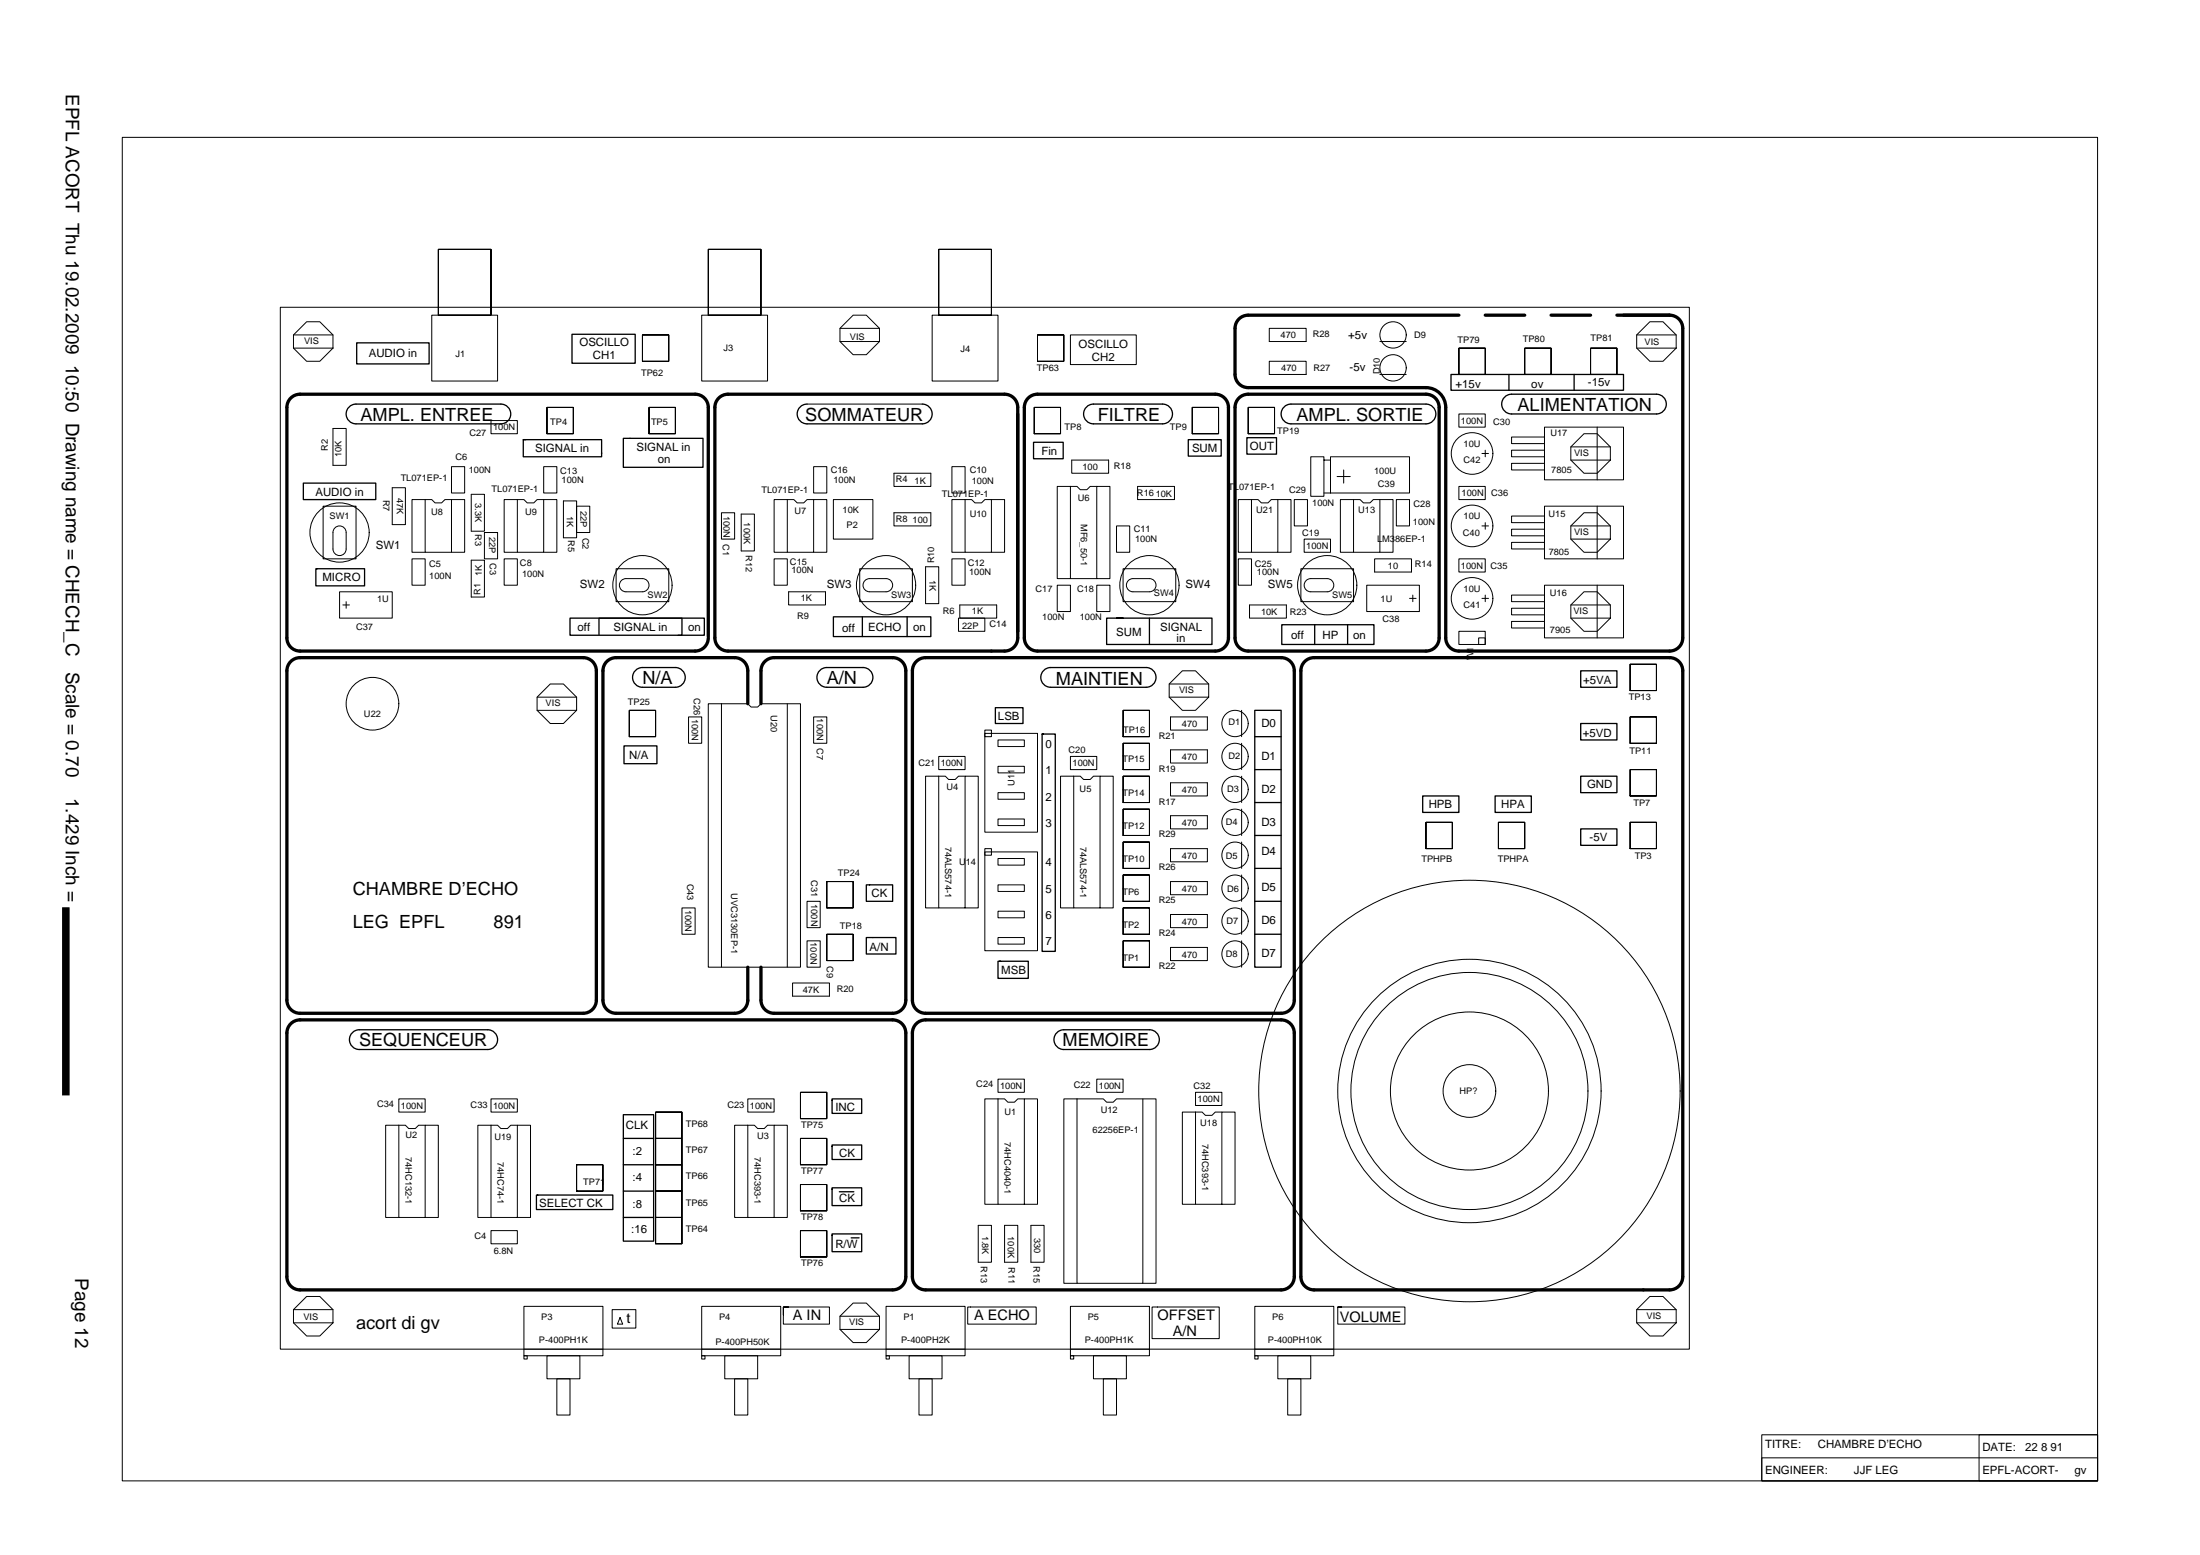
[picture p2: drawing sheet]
<svg xmlns="http://www.w3.org/2000/svg" width="297mm" height="210mm" viewBox="0 0 297 210" stroke-linecap="round" stroke-linejoin="round" font-family="sans-serif">
<path d="M8.9 122.5v25.4" fill="none" stroke="#000" stroke-width="1" stroke-linecap="butt"/>
<g fill="none" stroke="#000" stroke-width=".14">
<path d="M16.5 18.5h266.7v181.4h-266.7zM59.2 33.7h7.1v8.8h-7.1v-8.8h7.1v8.8h-7.1zM95.6 33.7h7.1v8.8h-7.1v-8.8h7.1v8.8h-7.1zM126.7 33.7h7.2v8.8h-7.2v-8.8h7.2v8.8h-7.2zM37.8 41.5h190.3v140.6h-190.3zM39.6 45.2l1.8-1.8h1.8l1.8 1.8v1.8l-1.8 1.8h-1.8l-1.8-1.8zM39.6 45.2h5.4M39.6 47h5.4M45 57.8h1.7v5h-1.7zM58.3 42.5h8.9v8.9h-8.9zM66.3 56.8h3.6v1.7h-3.6zM73.9 55h3.5v3.5h-3.5v-3.5h3.5v3.5h-3.5z"/>
<path d="M86.7 45.2h3.6v3.6h-3.6v-3.6h3.6v3.6h-3.6zM87.6 55h3.6v3.5h-3.6v-3.5h3.6v3.5h-3.6zM94.7 42.5h8.9v8.9h-8.9zM109 54.5h15.5M113.4 46.1h5.3M113.4 44.3h5.3M115.2 42.5h1.8l1.7 1.8v1.8l-1.7 1.8h-1.8l-1.8-1.8v-1.8zM125.9 42.5h8.8v8.9h-8.8zM139.6 55h3.6v3.5h-3.6v-3.5h3.6v3.5h-3.6zM140.1 45.2h3.5v3.6h-3.5v-3.6h3.5v3.6h-3.5zM144.5 45.2h8.9v4h-8.9zM161 55h3.5v3.5h-3.5v-3.5h3.5v3.5h-3.5z"/>
<path d="M168.5 55h3.6v3.5h-3.6v-3.5h3.6v3.5h-3.6zM171.4 48.8h5v1.7h-5zM171.4 44.3h5v1.8h-5zM186.3 50.5h3.6M186.3 46.1h3.6M197 55.9h3.5v1.8h-3.5zM197 47h3.5v3.5h-3.5v-3.5h3.5v3.5h-3.5zM205.9 47h3.5v3.5h-3.5v-3.5h3.5v3.5h-3.5zM208.5 57.7h10.7v7.1h-10.7zM208.5 59h-4.4v.9h4.4M213.9 58.5h1.7l1.8 1.8v1.8l-1.8 1.8h-1.7l-1.8-1.8v-1.8zM214.8 47h3.5v3.5h-3.5v-3.5h3.5v3.5h-3.5z"/>
<path d="M215.6 57.7v7.1M221 45.2h5.3M221 47h5.3M222.8 43.4h1.7l1.8 1.8v1.8l-1.8 1.8h-1.7l-1.8-1.8v-1.8zM43.6 68.3h4.5v7.1h-4.5zM45.2 71.3a.89 .89 0 0 1 1-.2 .89 .89 0 0 1 .5 .8v2.2a.89 .89 0 0 1-.9 .9 .89 .89 0 0 1-.8-.9v-2.2v-.4zM45.8 79.9h7.2v3.5h-7.2zM53 65.8h1.7v5h-1.7zM55.6 75.4h1.8v3.6h-1.8zM57.4 67.4v7.1h3.6v-7.1M57.4 67.4h.9l.4 .5h.9l.5-.5h2.6v7.1h-1.7M57.4 67.4h-1.8v7.1h1.8"/>
<path d="M61 63h1.7v3.5h-1.7zM63.6 66.7h1.8v5h-1.8zM63.6 75.6h1.8v5h-1.8zM65.4 71.9h1.8v3.5h-1.8zM68.1 75.4h1.7v3.6h-1.7zM69.9 67.4v7.1h3.5v-7.1M69.9 67.4h.8l.5 .5h.9l.4-.5h2.7v7.1h-1.8M69.9 67.4h-1.8v7.1h1.8M73.4 63h1.8v3.5h-1.8zM76.1 67.6h1.8v5h-1.8zM77.9 68.3h1.7v3.6h-1.7zM83.2 76.8h7.1v4.4h-7.1z"/>
<path d="M83.9 78.4l.3-.2 .3-.1h2.2a.89 .89 0 0 1 .9 .9 .89 .89 0 0 1-.9 .9h-2.2a.89 .89 0 0 1-.8-.6 .89 .89 0 0 1 .2-.9zM97.4 69.2h1.8v3.6h-1.8zM100.1 69.4h1.8v5h-1.8zM104.5 75.4h1.8v3.6h-1.8zM106.3 67.4v7.1h3.6v-7.1M106.3 67.4h.9l.4 .5h.9l.5-.5h2.6v7.1h-1.7M106.3 67.4h-1.8v7.1h1.8M106.5 79.9h5v1.8h-5zM109.9 63h1.7v3.5h-1.7zM112.5 67.4h5.4v5.4h-5.4zM116.1 76.8h7.1v4.4h-7.1zM116.8 78.4l.3-.2 .3-.1h2.2a.89 .89 0 0 1 .9 .9 .89 .89 0 0 1-.9 .9h-2.2a.89 .89 0 0 1-.8-.6 .89 .89 0 0 1 .2-.9z"/>
<path d="M120.7 63.9h5v1.8h-5zM120.7 69.2h5v1.8h-5zM125 76.5h1.7v5h-1.7zM128.5 75.4h1.8v3.6h-1.8zM128.5 63h1.8v3.5h-1.8zM130.3 67.4v7.1h3.6v-7.1M130.3 67.4h.9l.4 .5h.9l.5-.5h2.6v7.1h-1.7M130.3 67.4h-1.8v7.1h1.8M142.7 79h1.8v3.6h-1.8zM144.5 65.7h.9l.5 .4h.8l.5-.4h.9M144.5 65.7v12.4h3.6v-12.4h1.8v12.4h-1.8M144.5 65.7h-1.8v12.4h1.8"/>
<path d="M144.7 62.1h5v1.8h-5zM148.1 79h1.8v3.6h-1.8zM150.7 71h1.8v3.5h-1.8zM151.6 76.8h7.2v4.4h-7.2zM152.3 78.4l.3-.2 .4-.1h2.2a.89 .89 0 0 1 .9 .9 .89 .89 0 0 1-.9 .9h-2.2a.89 .89 0 0 1-.9-.6 .89 .89 0 0 1 .2-.9zM153.6 65.7h5v1.7h-5zM167.2 75.4h1.8v3.6h-1.8zM169 67.4v7.1h3.5v-7.1M169 67.4h.9l.4 .5h.9l.4-.5h2.7v7.1h-1.8M169 67.4h-1.8v7.1h1.8M174.8 67.4h1.7v3.6h-1.7zM175.6 76.8h7.2v4.4h-7.2z"/>
<path d="M176.1 72.8h3.5v1.7h-3.5zM176.3 78.4l.3-.2 .4-.1h2.2a.89 .89 0 0 1 .9 .9 .89 .89 0 0 1-.9 .9h-2.2a.89 .89 0 0 1-.8-.6 .89 .89 0 0 1 .1-.9zM178.8 66.5h.8v-4.8h10.7v4.8h-10.7M178.8 62.1v4.9h-1.8v-5.3h1.8v.4h.8M180.5 64.3h1.8M181.4 63.4v1.8M182.8 67.4v7.1h3.5v-7.1M182.8 67.4h.8l.5 .5h.9l.4-.5h2.7v7.1h-1.8M182.8 67.4h-1.8v7.1h1.8M184.5 79h7.1v3.6h-7.1zM185.6 75.4h5v1.8h-5zM188.5 67.4h1.8v3.6h-1.8z"/>
<path d="M197 65.7h3.5v1.7h-3.5zM197 75.4h3.5v1.8h-3.5zM200.1 71h.9M200.1 61.2h.9M200.5 60.8v.9M200.5 70.5v.9M208.5 68.3h10.7v7.1h-10.7zM208.5 79h10.7v7.1h-10.7zM208.5 73.2h-4.4v.9h4.4M208.5 71.4h-4.4v.9h4.4M208.5 69.7h-4.4v.8h4.4M208.5 62.5h-4.4v.9h4.4"/>
<path d="M208.5 60.8h-4.4v.9h4.4M212.1 62.1h5.3M212.1 71h5.3M212.1 72.8h5.3M212.1 60.3h5.3M213.9 79.9h1.7l1.8 1.8v1.7l-1.8 1.8h-1.7l-1.8-1.8v-1.7zM213.9 69.2h1.7l1.8 1.8v1.8l-1.8 1.7h-1.7l-1.8-1.7v-1.8zM215.6 68.3v7.1M215.6 79v7.1M46.3 81.7h.9M46.7 81.2v.9M72.5 94.1h5.4"/>
<path d="M72.5 95.9h5.4M74.3 92.3h1.8l1.8 1.8v1.8l-1.8 1.8h-1.8l-1.8-1.8v-1.8zM85 95.9h3.5v3.5h-3.5v-3.5h3.5v3.5h-3.5zM93 96.8h1.7v3.5h-1.7zM97.4 95v35.6h8.9v-35.6M97.4 95h3.6l.4 .4h.9l.4-.4h5.4v35.6h-1.8M97.4 95h-1.8v35.6h1.8M109.9 96.8h1.7v3.5h-1.7zM129.4 83.4h3.6v1.8h-3.6zM129.6 81.7h5v1.7h-5zM133 99h7.1v13.3h-7.1zM133 98.6h.9v.8h-.9z"/>
<path d="M134.7 99.9h3.6v.9h-3.6zM151.6 95.9h3.6v3.5h-3.6v-3.5h3.6v3.5h-3.6zM157.9 92.3l1.7-1.7h1.8l1.8 1.7v1.8l-1.8 1.8h-1.8l-1.7-1.8zM157.9 92.3h5.3M157.9 94.1h5.3M158 96.8h5v1.8h-5zM167.6 95.9v3.5M168.7 81.7h5v1.7h-5zM190.3 80.8h.9M190.8 80.3v.9M197 85.2h3.5v1.8h-3.5zM199.6 86.1h.9v.9h-.9z"/>
<path d="M200.1 80.8h.9M200.5 80.3v.9M208.5 83.9h-4.4v.9h4.4M208.5 82.1h-4.4v.9h4.4M208.5 80.3h-4.4v.9h4.4M212.1 81.7h5.3M212.1 83.4h5.3M220.1 89.7h3.5v3.5h-3.5v-3.5h3.5v3.5h-3.5zM220.1 96.8h3.5v3.5h-3.5v-3.5h3.5v3.5h-3.5zM111.6 119h3.6v3.6h-3.6v-3.6h3.6v3.6h-3.6zM126.7 102.1h3.6v1.8h-3.6zM126.7 104.8h.9l.5 .4h.9l.4-.4h.9"/>
<path d="M126.7 104.8v17.8h3.6v-17.8h1.8v17.8h-1.8M126.7 104.8h-1.7v17.8h1.7M133 115h7.1v13.3h-7.1zM133 114.6h.9v.8h-.9zM134.7 110.6h3.6v.8h-3.6zM134.7 107h3.6v.9h-3.6zM134.7 103.4h3.6v.9h-3.6zM134.7 119.4h3.6v.9h-3.6zM134.7 115.9h3.6v.9h-3.6zM144.5 102.1h3.6v1.8h-3.6zM145 104.8h.9l.4 .4h.9l.4-.4h.9M145 104.8v17.8h3.5v-17.8h1.8v17.8h-1.8"/>
<path d="M145 104.8h-1.8v17.8h1.8M151.6 100.3h3.6v3.6h-3.6v-3.6h3.6v3.6h-3.6zM151.6 104.8h3.6v3.5h-3.6v-3.5h3.6v3.5h-3.6zM151.6 109.2h3.6v3.6h-3.6v-3.6h3.6v3.6h-3.6zM151.6 113.7h3.6v3.5h-3.6v-3.5h3.6v3.5h-3.6zM151.6 118.1h3.6v3.6h-3.6v-3.6h3.6v3.6h-3.6zM158 110.1h5v1.8h-5zM158 105.7h5v1.7h-5zM158 101.2h5v1.8h-5zM158 119h5v1.8h-5zM158 114.6h5v1.7h-5zM167.6 100.3v3.6"/>
<path d="M167.6 104.8v3.5M167.6 109.2v3.6M167.6 113.7v3.5M167.6 118.1v3.6M192.5 111h3.6v3.6h-3.6v-3.6h3.6v3.6h-3.6zM202.3 111h3.6v3.6h-3.6v-3.6h3.6v3.6h-3.6zM220.1 103.9h3.5v3.5h-3.5v-3.5h3.5v3.5h-3.5zM220.1 111h3.5v3.6h-3.5v-3.6h3.5v3.6h-3.5zM92.1 122.6h1.8v3.5h-1.8zM107 132.7h5v1.8h-5zM109 121.7h1.7v3.5h-1.7zM109 127h1.7v3.6h-1.7z"/>
<path d="M111.6 126.1h3.6v3.6h-3.6v-3.6h3.6v3.6h-3.6zM134.7 126.6h3.6v.8h-3.6zM134.7 123h3.6v.9h-3.6zM151.6 122.6h3.6v3.5h-3.6v-3.5h3.6v3.5h-3.6zM151.6 127h3.6v3.6h-3.6v-3.6h3.6v3.6h-3.6zM158 127.9h5v1.8h-5zM158 123.4h5v1.8h-5zM167.6 122.6v3.5M167.6 127v3.6M53.8 148.3h3.6v1.8h-3.6zM53.8 151.9h.9l.5 .4h.9l.4-.4h.9M53.8 151.9v12.4h3.6v-12.4h1.8v12.4h-1.8"/>
<path d="M53.8 151.9h-1.7v12.4h1.7M66.3 148.3h3.6v1.8h-3.6zM66.3 151.9h.9l.4 .4h.9l.5-.4h.9M66.3 151.9v12.4h3.6v-12.4h1.7v12.4h-1.7M66.3 151.9h-1.8v12.4h1.8M77.9 157.2h3.5v3.6h-3.5v-3.6h3.5v3.6h-3.5zM88.5 157.2h3.6v3.6h-3.6v-3.6h3.6v3.6h-3.6zM88.5 153.7h3.6v3.5h-3.6v-3.5h3.6v3.5h-3.6zM88.5 150.1h3.6v3.6h-3.6v-3.6h3.6v3.6h-3.6zM101 148.3h3.5v1.8h-3.5zM101 151.9h.9l.4 .4h.9l.4-.4h.9M101 151.9v12.4h3.5v-12.4h1.8v12.4h-1.8"/>
<path d="M101 151.9h-1.8v12.4h1.8M108.1 147.4h3.5v3.6h-3.5v-3.6h3.5v3.6h-3.5zM108.1 153.7h3.5v3.5h-3.5v-3.5h3.5v3.5h-3.5zM108.1 159.9h3.5v3.5h-3.5v-3.5h3.5v3.5h-3.5zM134.7 145.7h3.6v1.7h-3.6zM134.7 148.3h.9l.5 .5h.9l.4-.5h.9M134.7 148.3v14.3h3.6v-14.3h1.8v14.3h-1.8M134.7 148.3h-1.7v14.3h1.7M145.4 148.3v24.9h8.9v-24.9M145.4 148.3h3.6l.4 .5h.9l.4-.5h5.4v24.9h-1.8M145.4 148.3h-1.8v24.9h1.8M148.1 145.7h3.5v1.7h-3.5z"/>
<path d="M161.4 147.4h3.6v1.8h-3.6zM161.4 150.1h.9l.5 .5h.8l.5-.5h.9M161.4 150.1v12.5h3.6v-12.5h1.8v12.5h-1.8M161.4 150.1h-1.8v12.5h1.8M39.6 176.8h5.4M39.6 178.6h5.4M41.4 175h1.8l1.8 1.8v1.8l-1.8 1.7h-1.8l-1.8-1.7v-1.8zM66.3 166.1h3.6v1.8h-3.6zM70.7 176.3h10.7v6.7h-10.7zM82.7 176.8h3.2v2.5h-3.2zM83.7 177.9l.4 .8h-.7zM88.5 164.3h3.6v3.6h-3.6v-3.6h3.6v3.6h-3.6z"/>
<path d="M88.5 160.8h3.6v3.5h-3.6v-3.5h3.6v3.5h-3.6zM94.7 176.3h10.7v6.7h-10.7zM106.5 176.4h-.7v2.3h6.2v-2.3h-6.2v1.1M108.1 166.1h3.5v3.6h-3.5v-3.6h3.5v3.6h-3.5zM113.4 177.7l1.8-1.8h1.8l1.7 1.8v1.8l-1.7 1.7h-1.8l-1.8-1.7zM113.4 177.7h5.3M113.4 179.5h5.3M119.6 176.3h10.7v6.7h-10.7zM130.7 176.4h9.2v2.3h-9.2zM132.1 165.4h1.8v5h-1.8zM135.6 165.4h1.8v5h-1.8zM139.2 165.4h1.8v5h-1.8z"/>
<path d="M144.5 176.3h10.7v6.7h-10.7zM155.5 176.4h9.1v4.3h-9.1zM169.4 176.3h10.7v6.7h-10.7zM180.6 176.4h9.1v2.3h-9.1v-2.3h.6M221 176.8h5.3M221 178.6h5.3M222.8 175h1.7l1.8 1.8v1.8l-1.8 1.7h-1.7l-1.8-1.7v-1.8zM70.7 183h.5v.5h-.5zM70.7 182.1h10.7M73.9 183h4.4v3.1h-4.4zM75.2 186.1h1.8v4.9h-1.8zM94.7 183h.5v.5h-.5z"/>
<path d="M94.7 182.1h10.7M97.9 183h4.4v3.1h-4.4zM99.2 186.1h1.8v4.9h-1.8zM119.6 183h.5v.5h-.5zM119.6 182.1h10.7M122.7 183h4.5v3.1h-4.5zM124.1 186.1h1.8v4.9h-1.8zM144.5 183h.5v.5h-.5zM144.5 182.1h10.7M147.6 183h4.5v3.1h-4.5zM149 186.1h1.7v4.9h-1.7zM169.4 183h.5v.5h-.5z"/>
<path d="M169.4 182.1h10.7M172.5 183h4.5v3.1h-4.5zM173.9 186.1h1.7v4.9h-1.7zM237.9 193.7h45.3v6.2h-45.3zM237.9 196.8h45.3v3.1h-45.3zM267.2 193.7h16v6.2h-16z"/>
<circle cx="188.1" cy="49.7" r="1.78"/>
<circle cx="188.1" cy="45.2" r="1.78"/>
<circle cx="45.8" cy="71.9" r="4"/>
<circle cx="86.7" cy="79" r="4"/>
<circle cx="119.6" cy="79" r="4"/>
<circle cx="155.2" cy="79" r="4"/>
<circle cx="179.2" cy="79" r="4"/>
<circle cx="198.8" cy="61.2" r="2.81"/>
<circle cx="198.8" cy="71" r="2.81"/>
<circle cx="50.3" cy="95" r="3.6"/>
<circle cx="166.8" cy="97.7" r="1.78"/>
<circle cx="198.8" cy="80.8" r="2.81"/>
<circle cx="166.8" cy="119.9" r="1.78"/>
<circle cx="166.8" cy="102.1" r="1.78"/>
<circle cx="166.8" cy="111" r="1.78"/>
<circle cx="166.8" cy="115.4" r="1.78"/>
<circle cx="166.8" cy="106.6" r="1.78"/>
<circle cx="166.8" cy="124.3" r="1.78"/>
<circle cx="166.8" cy="128.8" r="1.78"/>
<circle cx="198.4" cy="147.3" r="28.5"/>
<circle cx="198.4" cy="147.3" r="17.8"/>
<circle cx="198.4" cy="147.3" r="16"/>
<circle cx="198.4" cy="147.3" r="10.7"/>
<circle cx="198.4" cy="147.3" r="3.6"/>
</g>
<g fill="none" stroke="#000" stroke-width=".18">
<path d="M47.3 54.8l.8-.3h19.5a1.33 1.33 0 0 1 1.4 1.4 1.33 1.33 0 0 1-1.4 1.3h-19.5a1.33 1.33 0 0 1-1.3-.9 1.33 1.33 0 0 1 .5-1.5zM48.2 46.3h9.7v2.8h-9.7zM70.7 59.3h10.5v1.9M71 59.3h-.3v2.4h10.5v-.6M77.2 45.1h8.6v3.9h-8.6zM84.2 59.2h10.7v3.9h-10.7zM109 54.5a1.33 1.33 0 0 0-1.4 1.4 1.33 1.33 0 0 0 1.4 1.3h15.5a1.33 1.33 0 0 0 1.4-1.3 1.33 1.33 0 0 0-1.4-1.4M139.5 59.7h4v2.2h-4zM146.8 54.8l.8-.3h9.4a1.33 1.33 0 0 1 1.3 1.4 1.33 1.33 0 0 1-1.3 1.3h-9.4a1.33 1.33 0 0 1-1.2-.9 1.33 1.33 0 0 1 .4-1.5zM160.4 59.3h4.5v2.3h-4.5zM168.4 59.1h4v2.2h-4zM173.5 54.8l.8-.3h18.2a1.33 1.33 0 0 1 1.4 1.4 1.33 1.33 0 0 1-1.4 1.3h-18.2a1.33 1.33 0 0 1-1.3-.9 1.33 1.33 0 0 1 .5-1.5z"/>
<path d="M195.9 50.5h23.3v2.2h-23.3zM203 53.8l.7-.5 .4-.1h19.5a1.33 1.33 0 0 1 1.4 1.3 1.33 1.33 0 0 1-1.4 1.4h-19.5a1.33 1.33 0 0 1-1.2-.8 1.33 1.33 0 0 1 .1-1.3zM203.7 50.5v2.2M212.5 50.5v2.2M41 65.2h9.7v2.2h-9.7zM42.6 76.8h6.6v2.3h-6.6zM77 83.4h18.1v2.4h-18.1zM80.9 85.7v-2.3h11.2v2.4h-.6M86 90.4l.7-.3h4.5a1.33 1.33 0 0 1 1.3 1.3 1.33 1.33 0 0 1-1.3 1.4h-4.5a1.33 1.33 0 0 1-1.2-.9 1.33 1.33 0 0 1 .5-1.5zM110.8 90.4l.8-.3h4.9a1.33 1.33 0 0 1 1.4 1.3 1.33 1.33 0 0 1-1.4 1.4h-4.9a1.33 1.33 0 0 1-1.2-.9 1.33 1.33 0 0 1 .4-1.5zM112.5 83.3h13.2v2.6h-13.2zM116.4 83.3v2.6"/>
<path d="M122.5 83.3v2.6M134.4 95.5h3.7v2.2h-3.7zM140.7 99.1h1.8v29.3h-1.8v-29.3h.2M141.1 90.4l.8-.3h12.8a1.33 1.33 0 0 1 1.4 1.3 1.33 1.33 0 0 1-1.4 1.4h-12.8a1.33 1.33 0 0 1-1.3-.9 1.33 1.33 0 0 1 .5-1.5zM150.7 83.4h12.9v3.6h-14.2v-3.6h2.2M155.2 83.4v3.6M169.4 95.9h3.6v34.7h-3.6zM169.4 99.4h3.6M173.1 84.3h12.4v2.7h-12.4zM177.5 84.3v2.7M182 84.3v2.7M213.4 90.6h4.9v2.2h-4.9z"/>
<path d="M213.4 97.7h4.9v2.2h-4.9zM84.3 100.7h4.4v2.4h-4.4zM117 119.4h3.5v2.3h-3.5zM169.4 117.2h3.6M169.4 112.8h3.6M169.4 108.3h3.6M169.4 103.9h3.6M192.1 107.4h4.9v2.3h-4.9zM201.9 107.4h4.9v2.3h-4.9zM213.4 111.9h4.9v2.2h-4.9zM213.4 104.8h4.9v2.2h-4.9zM47.7 139.3l.8-.3h17.3a1.33 1.33 0 0 1 1.4 1.3 1.33 1.33 0 0 1-1.4 1.4h-17.3a1.33 1.33 0 0 1-1.3-1 1.33 1.33 0 0 1 .5-1.4z"/>
<path d="M117 126.6h4v2.2h-4zM134.9 129.8h3.9v2.3h-4.1v-2.3h.4M142.8 139.3l.8-.3h11.6a1.33 1.33 0 0 1 1.3 1.3 1.33 1.33 0 0 1-1.3 1.4h-11.6a1.33 1.33 0 0 1-1.2-1 1.33 1.33 0 0 1 .4-1.4zM169.4 126.1h3.6M169.4 121.7h3.6M84.2 150.5h4.1v17h-4.1zM84.2 157.2h4.1M84.2 153.7h4.1M112.3 154.6h4v1.9h-4zM112.3 148.3h4v2h-4zM72.4 161.3h10.3v2h-10.3zM84.2 164.3h4.1"/>
<path d="M84.2 160.8h4.1M112.3 166.6h4v2.4h-4zM112.3 160.3h4v2.4h-4zM113.3 160.9h2M114.9 167.1h1.1"/>
</g>
<g fill="none" stroke="#000" stroke-width=".44">
<path d="M97 53.7l.8-.4 .5-.1h37.3a1.78 1.78 0 0 1 1.8 1.8v31.1a1.78 1.78 0 0 1-1.8 1.8h-37.3a1.78 1.78 0 0 1-1.8-1.8v-31.1l.1-.5zM138.8 53.7l.8-.4 .5-.1h24a1.78 1.78 0 0 1 1.8 1.8v31.1a1.78 1.78 0 0 1-1.8 1.8h-24a1.78 1.78 0 0 1-1.8-1.8v-31.1l.1-.5zM167.3 53.7l.8-.4 .4-.1h24a1.78 1.78 0 0 1 1.8 1.8v31.1a1.78 1.78 0 0 1-1.8 1.8h-24a1.78 1.78 0 0 1-1.7-1.8v-31.1v-.5zM197 42.5h-28.5a1.78 1.78 0 0 0-1.7 1.8v6.2a1.78 1.78 0 0 0 1.7 1.8h24a2.67 2.67 0 0 1 2.7 2.7v31.1a1.78 1.78 0 0 0 1.8 1.8h28.4a1.78 1.78 0 0 0 1.8-1.8v-41.8a1.78 1.78 0 0 0-1.8-1.8h-7.1M200.5 42.5h5.4M209.4 42.5h5.4M39.3 89.3l.7-.5h.5h38.2a1.78 1.78 0 0 1 1.8 1.8v44.4a1.78 1.78 0 0 1-1.8 1.8h-38.2a1.78 1.78 0 0 1-1.8-1.8v-44.4l.1-.5zM95.6 85.9v-30.9a1.78 1.78 0 0 0-1.7-1.8h-53.4a1.78 1.78 0 0 0-1.8 1.8v31.1a1.78 1.78 0 0 0 1.8 1.8h53.4a1.78 1.78 0 0 0 1.7-1.8M101 95v-4.4a1.78 1.78 0 0 0-1.8-1.8h-16a1.78 1.78 0 0 0-1.8 1.8v44.4a1.78 1.78 0 0 0 1.8 1.8h16a1.78 1.78 0 0 0 1.8-1.8M102.7 95v-4.4a1.78 1.78 0 0 1 1.8-1.8h16a1.78 1.78 0 0 1 1.8 1.8v44.4a1.78 1.78 0 0 1-1.8 1.8h-16a1.78 1.78 0 0 1-1.8-1.8v-4.4M123.7 89.3l.8-.5h.5h48a1.78 1.78 0 0 1 1.8 1.8v44.4a1.78 1.78 0 0 1-1.8 1.8h-48a1.78 1.78 0 0 1-1.8-1.8v-44.4l.1-.5zM176.2 89.3l.7-.5h.5h48a1.78 1.78 0 0 1 1.8 1.8v81.7a1.78 1.78 0 0 1-1.8 1.8h-48a1.78 1.78 0 0 1-1.8-1.8v-81.7l.1-.5z"/>
<path d="M39.3 138.2l.7-.5h.5h80a1.78 1.78 0 0 1 1.8 1.7v32.9a1.78 1.78 0 0 1-1.8 1.8h-80a1.78 1.78 0 0 1-1.8-1.8v-32.9l.1-.4zM101 130.6v4.5M123.7 138.2l.8-.5h.5h48a1.78 1.78 0 0 1 1.8 1.7v32.9a1.78 1.78 0 0 1-1.8 1.8h-48a1.78 1.78 0 0 1-1.8-1.8v-32.9l.1-.4z"/>
</g>
<g font-size="2.5">
<text x="8.9" y="12.7" transform="rotate(90 8.9 12.7)">EPFL ACORT Thu 19.02.2009 10:50 Drawing name = CHECH_C</text>
<text x="48.7" y="56.8">AMPL. ENTREE</text>
<text x="108.7" y="56.8">SOMMATEUR</text>
<text x="148.2" y="56.8">FILTRE</text>
<text x="175.1" y="56.8">AMPL. SORTIE</text>
<text x="204.9" y="55.4">ALIMENTATION</text>
<text x="8.9" y="90.7" transform="rotate(90 8.9 90.7)">Scale = 0.70</text>
<text x="86.7" y="92.3">N/A</text>
<text x="111.6" y="92.3">A/N</text>
<text x="142.6" y="92.4">MAINTIEN</text>
<text x="8.9" y="107.7" transform="rotate(90 8.9 107.7)">1.429 Inch =</text>
<text x="47.6" y="125.2">LEG EPFL</text>
<text x="47.6" y="120.8">CHAMBRE D’ECHO</text>
<text x="66.6" y="125.2">891</text>
<text x="48.5" y="141.2">SEQUENCEUR</text>
<text x="143.5" y="141.2">MEMOIRE</text>
<text x="10.2" y="172.5" transform="rotate(90 10.2 172.5)">Page 12</text>
<text x="48.1" y="179.5">acort di gv</text>
</g>
<g font-size="2">
<text x="84.6" y="178.6">t</text>
<text x="107.1" y="178.2">A IN</text>
<text x="131.5" y="178.2">A ECHO</text>
<text x="156.3" y="178.2">OFFSET</text>
<text x="180.9" y="178.4">VOLUME</text>
<text x="158.4" y="180.3">A/N</text>
</g>
<g font-size="1.5">
<text x="78.2" y="46.7">OSCILLO</text>
<text x="145.6" y="47">OSCILLO</text>
<text x="182" y="45.7">+5v</text>
<text x="49.8" y="48.1">AUDIO in</text>
<text x="80" y="48.5">CH1</text>
<text x="147.4" y="48.7">CH2</text>
<text x="182.2" y="50">-5v</text>
<text x="196.5" y="52.3">+15v</text>
<text x="206.8" y="52.3">ov</text>
<text x="214.4" y="52.1">-15v</text>
<text x="72.2" y="61">SIGNAL in</text>
<text x="85.9" y="60.9">SIGNAL in</text>
<text x="88.8" y="62.5">on</text>
<text x="140.6" y="61.4">Fin</text>
<text x="160.9" y="61">SUM</text>
<text x="168.8" y="60.8">OUT</text>
<text x="42.6" y="67">AUDIO in</text>
<text x="50.7" y="74.1">SW1</text>
<text x="43.5" y="78.5">MICRO</text>
<text x="78.3" y="79.4">SW2</text>
<text x="111.6" y="79.4">SW3</text>
<text x="160.1" y="79.4">SW4</text>
<text x="171.2" y="79.4">SW5</text>
<text x="78" y="85.1">off</text>
<text x="82.8" y="85.1">SIGNAL in</text>
<text x="92.9" y="85.1">on</text>
<text x="113.7" y="85.3">off</text>
<text x="117.2" y="85.2">ECHO</text>
<text x="123.3" y="85.2">on</text>
<text x="150.7" y="85.8">SUM</text>
<text x="156.6" y="85.1">SIGNAL</text>
<text x="158.9" y="86.6">in</text>
<text x="174.3" y="86.3">off</text>
<text x="178.6" y="86.2">HP</text>
<text x="182.7" y="86.2">on</text>
<text x="213.7" y="92.3">+5VA</text>
<text x="134.7" y="97.2">LSB</text>
<text x="141.1" y="101">0</text>
<text x="170.3" y="98.1">D0</text>
<text x="213.7" y="99.4">+5VD</text>
<text x="85" y="102.5">N/A</text>
<text x="141.1" y="104.5">1</text>
<text x="170.3" y="102.6">D1</text>
<text x="170.3" y="107">D2</text>
<text x="214.3" y="106.4">GND</text>
<text x="141.1" y="111.6">3</text>
<text x="141.1" y="108.1">2</text>
<text x="170.3" y="111.4">D3</text>
<text x="192.9" y="109">HPB</text>
<text x="202.7" y="109">HPA</text>
<text x="214.6" y="113.5">-5V</text>
<text x="141.1" y="117">4</text>
<text x="170.3" y="115.4">D4</text>
<text x="117.7" y="121.1">CK</text>
<text x="141.1" y="124.1">6</text>
<text x="141.1" y="120.5">5</text>
<text x="170.3" y="120.3">D5</text>
<text x="170.3" y="124.8">D6</text>
<text x="117.4" y="128.3">A/N</text>
<text x="135.2" y="131.4">MSB</text>
<text x="141.1" y="127.6">7</text>
<text x="170.3" y="129.2">D7</text>
<text x="112.8" y="149.9">INC</text>
<text x="84.5" y="152.3">CLK</text>
<text x="85.4" y="155.9">:2</text>
<text x="85.4" y="159.4">:4</text>
<text x="113.3" y="156.2">CK</text>
<text x="72.8" y="162.9">SELECT CK</text>
<text x="85.2" y="166.5">:16</text>
<text x="85.4" y="163.1">:8</text>
<text x="113.3" y="162.3">CK</text>
<text x="112.8" y="168.5">R/W</text>
<text x="238.3" y="195.5">TITRE:</text>
<text x="245.4" y="195.5">CHAMBRE D’ECHO</text>
<text x="267.7" y="195.9">DATE:</text>
<text x="273.4" y="195.9">22 8 91</text>
<text x="238.3" y="199">ENGINEER:</text>
<text x="250.3" y="199">JJF LEG</text>
<text x="267.7" y="199">EPFL-ACORT-</text>
<text x="280.1" y="199">gv</text>
</g>
<g font-size="1.2">
<text x="41" y="46.5">VIS</text>
<text x="97.7" y="47.4">J3</text>
<text x="114.7" y="45.8">VIS</text>
<text x="129.7" y="47.5">J4</text>
<text x="172.9" y="45.7">470</text>
<text x="177.2" y="45.5">R28</text>
<text x="190.9" y="45.6">D9</text>
<text x="196.8" y="46.3">TP79</text>
<text x="205.6" y="46.1">TP80</text>
<text x="214.8" y="46">TP81</text>
<text x="222" y="46.5">VIS</text>
<text x="61.5" y="48.1">J1</text>
<text x="86.6" y="50.7">TP62</text>
<text x="140" y="50">TP63</text>
<text x="173" y="50.1">470</text>
<text x="177.3" y="50.1">R27</text>
<text x="186.3" y="50.5" transform="rotate(-90 186.3 50.5)">D10</text>
<text x="63.4" y="58.9">C27</text>
<text x="66.6" y="58.1">100N</text>
<text x="74.3" y="57.4">TP4</text>
<text x="87.9" y="57.4">TP5</text>
<text x="143.7" y="58.1">TP8</text>
<text x="157.9" y="58">TP9</text>
<text x="172.4" y="58.5">TP19</text>
<text x="197.3" y="57.2">100N</text>
<text x="201.6" y="57.4">C30</text>
<text x="209.3" y="58.9">U17</text>
<text x="44.2" y="60.9" transform="rotate(-90 44.2 60.9)">R2</text>
<text x="46.1" y="61.7" transform="rotate(-90 46.1 61.7)">10K</text>
<text x="54.1" y="64.9">TL071EP-1</text>
<text x="61.5" y="62.1">C6</text>
<text x="63.3" y="63.9">100N</text>
<text x="75.6" y="64">C13</text>
<text x="75.8" y="65.2">100N</text>
<text x="112.2" y="63.9">C16</text>
<text x="112.5" y="65.2">100N</text>
<text x="121" y="65.1">R4</text>
<text x="123.5" y="65.3">1K</text>
<text x="130.9" y="63.8">C10</text>
<text x="131.2" y="65.3">100N</text>
<text x="146.1" y="63.4">100</text>
<text x="150.4" y="63.3">R18</text>
<text x="185.5" y="64">100U</text>
<text x="186.1" y="65.7">C39</text>
<text x="197.6" y="62.5">C42</text>
<text x="197.6" y="60.3">10U</text>
<text x="209.5" y="63.9">7805</text>
<text x="212.5" y="61.6">VIS</text>
<text x="44.5" y="70.1">SW1</text>
<text x="51.7" y="67.4" transform="rotate(90 51.7 67.4)">R7</text>
<text x="53.6" y="67.2" transform="rotate(90 53.6 67.2)">47K</text>
<text x="58.2" y="69.6">U8</text>
<text x="64.2" y="67.9" transform="rotate(90 64.2 67.9)">3.3K</text>
<text x="66.4" y="66.4">TL071EP-1</text>
<text x="70.9" y="69.5">U9</text>
<text x="76.5" y="69.7" transform="rotate(90 76.5 69.7)">1K</text>
<text x="78.4" y="69" transform="rotate(90 78.4 69)">22P</text>
<text x="97.7" y="69.6" transform="rotate(90 97.7 69.6)">100N</text>
<text x="100.4" y="70.5" transform="rotate(90 100.4 70.5)">100K</text>
<text x="102.8" y="66.5">TL071EP-1</text>
<text x="107.3" y="69.4">U7</text>
<text x="113.8" y="69.2">10K</text>
<text x="114.3" y="71.3">P2</text>
<text x="121" y="70.5">R8</text>
<text x="123.2" y="70.6">100</text>
<text x="127.2" y="67.1">TL071EP-1</text>
<text x="130.9" y="69.7">U10</text>
<text x="145.5" y="67.6">U6</text>
<text x="145.9" y="70.7" transform="rotate(90 145.9 70.7)">MF6_50-1</text>
<text x="153.1" y="71.8">C11</text>
<text x="153.5" y="66.9">R16</text>
<text x="156" y="67.1">10K</text>
<text x="165.8" y="66.2">TL071EP-1</text>
<text x="169.6" y="69.2">U21</text>
<text x="174" y="66.5">C29</text>
<text x="177.2" y="68.3">100N</text>
<text x="183.4" y="69.2">U13</text>
<text x="190.8" y="70.8">100N</text>
<text x="190.9" y="68.5">C28</text>
<text x="197.3" y="67">100N</text>
<text x="197.6" y="70.1">10U</text>
<text x="201.3" y="66.9">C36</text>
<text x="209.1" y="69.8">U15</text>
<text x="57.9" y="76.5">C5</text>
<text x="64.2" y="72.1" transform="rotate(90 64.2 72.1)">R3</text>
<text x="65" y="77.8" transform="rotate(-90 65 77.8)">1K</text>
<text x="66" y="72.5" transform="rotate(90 66 72.5)">22P</text>
<text x="66.1" y="76.1" transform="rotate(90 66.1 76.1)">C3</text>
<text x="70.2" y="76.4">C8</text>
<text x="70.5" y="77.8">100N</text>
<text x="76.7" y="72.9" transform="rotate(90 76.7 72.9)">R5</text>
<text x="78.7" y="72.6" transform="rotate(90 78.7 72.6)">C2</text>
<text x="97.6" y="73.5" transform="rotate(90 97.6 73.5)">C1</text>
<text x="100.7" y="74.9" transform="rotate(90 100.7 74.9)">R12</text>
<text x="106.7" y="76.2">C15</text>
<text x="106.8" y="77.4">100N</text>
<text x="126.1" y="76.1" transform="rotate(-90 126.1 76.1)">R10</text>
<text x="130.7" y="76.4">C12</text>
<text x="130.9" y="77.7">100N</text>
<text x="153.3" y="73.2">100N</text>
<text x="169.4" y="76.5">C25</text>
<text x="169.7" y="77.7">100N</text>
<text x="175.8" y="72.3">C19</text>
<text x="176.4" y="74.1">100N</text>
<text x="185.9" y="73.2">LM386EP-1</text>
<text x="187.4" y="76.9">10</text>
<text x="191" y="76.6">R14</text>
<text x="197.3" y="76.8">100N</text>
<text x="197.5" y="72.3">C40</text>
<text x="201.3" y="76.8">C35</text>
<text x="209.1" y="74.9">7805</text>
<text x="212.5" y="72.2">VIS</text>
<text x="50.9" y="81.3">1U</text>
<text x="58" y="78.1">100N</text>
<text x="64.9" y="80.3" transform="rotate(-90 64.9 80.3)">R1</text>
<text x="87.4" y="80.7">SW2</text>
<text x="107.6" y="83.5">R9</text>
<text x="108.1" y="81.1">1K</text>
<text x="120.3" y="80.7">SW3</text>
<text x="125.5" y="78.3" transform="rotate(90 125.5 78.3)">1K</text>
<text x="127.3" y="82.9">R6</text>
<text x="131.2" y="82.9">1K</text>
<text x="139.8" y="79.9">C17</text>
<text x="140.7" y="83.7">100N</text>
<text x="145.4" y="79.9">C18</text>
<text x="145.8" y="83.7">100N</text>
<text x="155.8" y="80.5">SW4</text>
<text x="170.3" y="83.1">10K</text>
<text x="174.1" y="83">R23</text>
<text x="179.9" y="80.8">SW5</text>
<text x="186.4" y="81.2">1U</text>
<text x="186.7" y="84">C38</text>
<text x="197.6" y="82.1">C41</text>
<text x="197.6" y="79.9">10U</text>
<text x="209.3" y="80.5">U16</text>
<text x="212.4" y="82.9">VIS</text>
<text x="48.1" y="85">C37</text>
<text x="129.9" y="84.9">22P</text>
<text x="133.6" y="84.7">C14</text>
<text x="198.9" y="89.1" transform="rotate(-90 198.9 89.1)">W1</text>
<text x="209.3" y="85.5">7905</text>
<text x="73.7" y="95.4">VIS</text>
<text x="84.8" y="95.2">TP25</text>
<text x="93.7" y="94.2" transform="rotate(90 93.7 94.2)">C26</text>
<text x="159.2" y="93.5">VIS</text>
<text x="219.9" y="94.6">TP13</text>
<text x="49.1" y="96.8">U22</text>
<text x="93.4" y="97.1" transform="rotate(90 93.4 97.1)">100N</text>
<text x="104.1" y="96.5" transform="rotate(90 104.1 96.5)">U20</text>
<text x="110.3" y="97" transform="rotate(90 110.3 97)">100N</text>
<text x="110.3" y="101" transform="rotate(90 110.3 101)">C7</text>
<text x="144.3" y="101.7">C20</text>
<text x="151.6" y="98.9">TP16</text>
<text x="156.4" y="99.7">R21</text>
<text x="159.6" y="98.2">470</text>
<text x="165.9" y="97.9">D1</text>
<text x="220" y="101.8">TP11</text>
<text x="124" y="103.4">C21</text>
<text x="127" y="103.4">100N</text>
<text x="127.8" y="106.6">U4</text>
<text x="137" y="106.1" transform="rotate(-90 137 106.1)">U11</text>
<text x="144.8" y="103.4">100N</text>
<text x="145.8" y="106.9">U5</text>
<text x="151.5" y="102.8">TP15</text>
<text x="151.5" y="107.4">TP14</text>
<text x="156.4" y="104.2">R19</text>
<text x="159.6" y="107.1">470</text>
<text x="159.6" y="102.6">470</text>
<text x="165.7" y="106.9">D3</text>
<text x="165.9" y="102.5">D2</text>
<text x="151.5" y="111.9">TP12</text>
<text x="156.4" y="113">R29</text>
<text x="156.4" y="108.6">R17</text>
<text x="159.6" y="111.5">470</text>
<text x="165.5" y="111.4">D4</text>
<text x="220.5" y="108.9">TP7</text>
<text x="92.8" y="119.3" transform="rotate(90 92.8 119.3)">C43</text>
<text x="109.5" y="118.8" transform="rotate(90 109.5 118.8)">C31</text>
<text x="113.1" y="118.2">TP24</text>
<text x="127.6" y="114.3" transform="rotate(90 127.6 114.3)">74ALS574-1</text>
<text x="129.5" y="116.8">U14</text>
<text x="145.9" y="114.3" transform="rotate(90 145.9 114.3)">74ALS574-1</text>
<text x="151.5" y="116.3">TP10</text>
<text x="156.4" y="117.5">R26</text>
<text x="159.6" y="116">470</text>
<text x="165.5" y="115.9">D5</text>
<text x="191.9" y="116.3">TPHPB</text>
<text x="202.2" y="116.4">TPHPA</text>
<text x="220.7" y="115.9">TP3</text>
<text x="92.5" y="122.8" transform="rotate(90 92.5 122.8)">100N</text>
<text x="98.7" y="120.6" transform="rotate(90 98.7 120.6)">UVC3130EP-1</text>
<text x="109.5" y="122" transform="rotate(90 109.5 122)">100N</text>
<text x="113.4" y="125.4">TP18</text>
<text x="151.5" y="120.8">TP6</text>
<text x="151.5" y="125.2">TP2</text>
<text x="156.4" y="121.9">R25</text>
<text x="159.6" y="124.9">470</text>
<text x="159.6" y="120.4">470</text>
<text x="165.6" y="124.8">D7</text>
<text x="165.7" y="120.4">D6</text>
<text x="109.4" y="127.2" transform="rotate(90 109.4 127.2)">100N</text>
<text x="111.6" y="130.4" transform="rotate(90 111.6 130.4)">C9</text>
<text x="151.5" y="129.7">TP1</text>
<text x="156.4" y="130.8">R22</text>
<text x="156.4" y="126.4">R24</text>
<text x="159.6" y="129.3">470</text>
<text x="165.5" y="129.1">D8</text>
<text x="108.4" y="134">47K</text>
<text x="113" y="133.8">R20</text>
<text x="50.9" y="149.4">C34</text>
<text x="54.1" y="149.7">100N</text>
<text x="63.5" y="149.6">C33</text>
<text x="66.6" y="149.7">100N</text>
<text x="98.2" y="149.6">C23</text>
<text x="101.2" y="149.7">100N</text>
<text x="131.8" y="146.7">C24</text>
<text x="135" y="147">100N</text>
<text x="145" y="146.9">C22</text>
<text x="148.4" y="147">100N</text>
<text x="161.2" y="147">C32</text>
<text x="161.7" y="148.8">100N</text>
<text x="197.1" y="147.7">HP?</text>
<text x="54.7" y="153.7">U2</text>
<text x="66.7" y="153.9">U19</text>
<text x="92.6" y="155.6">TP67</text>
<text x="92.6" y="152.1">TP68</text>
<text x="102.2" y="153.8">U3</text>
<text x="108.2" y="152.2">TP75</text>
<text x="135.6" y="154.1" transform="rotate(90 135.6 154.1)">74HC4040-1</text>
<text x="135.6" y="150.6">U1</text>
<text x="147.5" y="153">62256EP-1</text>
<text x="148.6" y="150.3">U12</text>
<text x="162" y="152">U18</text>
<text x="162.3" y="154.4" transform="rotate(90 162.3 154.4)">74HC393-1</text>
<text x="54.7" y="156.2" transform="rotate(90 54.7 156.2)">74HC132-1</text>
<text x="67.2" y="156.9" transform="rotate(90 67.2 156.9)">74HC74-1</text>
<text x="78.7" y="159.9">TP71</text>
<text x="92.6" y="159.2">TP66</text>
<text x="101.9" y="156.2" transform="rotate(90 101.9 156.2)">74HC393-1</text>
<text x="108.2" y="158.5">TP77</text>
<text x="64.1" y="167.2">C4</text>
<text x="92.6" y="166.3">TP64</text>
<text x="92.6" y="162.7">TP65</text>
<text x="108.2" y="164.7">TP78</text>
<text x="132.6" y="166.8" transform="rotate(90 132.6 166.8)">1.8K</text>
<text x="136.1" y="166.9" transform="rotate(90 136.1 166.9)">100K</text>
<text x="139.6" y="167.1" transform="rotate(90 139.6 167.1)">330</text>
<text x="66.7" y="169.2">6.8N</text>
<text x="108.2" y="170.9">TP76</text>
<text x="132.4" y="170.9" transform="rotate(90 132.4 170.9)">R13</text>
<text x="136.2" y="171" transform="rotate(90 136.2 171)">R11</text>
<text x="139.5" y="170.9" transform="rotate(90 139.5 170.9)">R15</text>
<text x="41" y="178.1">VIS</text>
<text x="73.1" y="178.1">P3</text>
<text x="97.1" y="178.1">P4</text>
<text x="114.7" y="178.9">VIS</text>
<text x="122" y="178.1">P1</text>
<text x="146.9" y="178.1">P5</text>
<text x="171.8" y="178.1">P6</text>
<text x="222.3" y="178">VIS</text>
<text x="72.8" y="181.2">P-400PH1K</text>
<text x="96.6" y="181.5">P-400PH50K</text>
<text x="121.7" y="181.2">P-400PH2K</text>
<text x="146.5" y="181.3">P-400PH1K</text>
<text x="171.2" y="181.2">P-400PH10K</text>
</g>
</svg>
